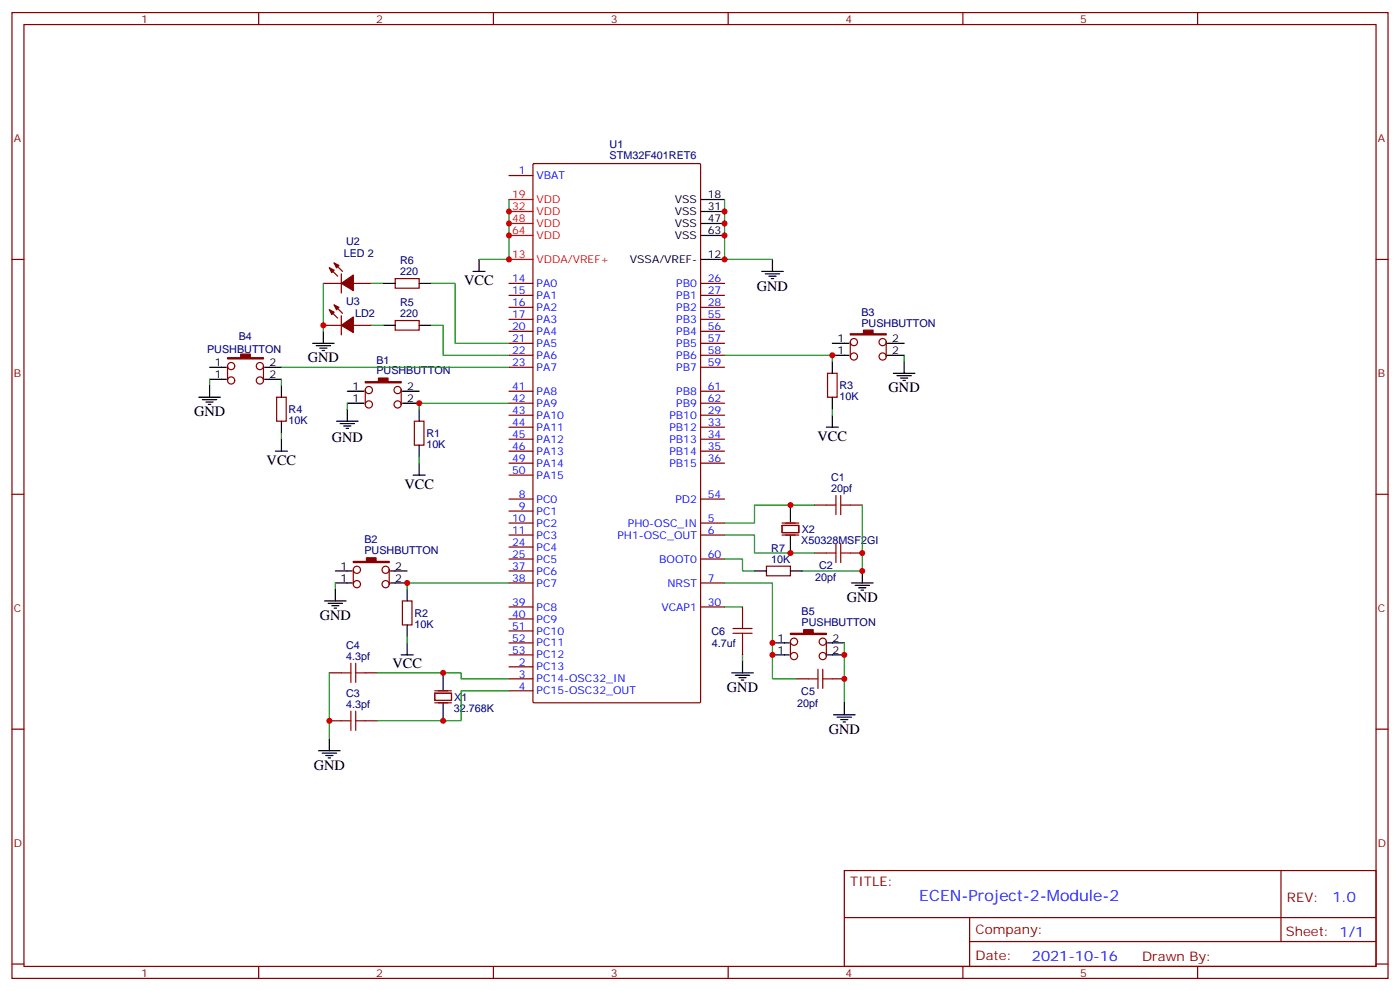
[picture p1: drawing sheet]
<svg xmlns="http://www.w3.org/2000/svg" width="412mm" height="292mm" viewBox="0 0 412 292" stroke-linecap="round" stroke-linejoin="round" font-family="sans-serif">
<g fill="none" stroke="#870000" stroke-width=".35">
<path d="M3.5 3.7h405.4v284.3h-405.4zM7.1 7.2h398.2v277.3h-398.2zM76.2 3.7v3.5M145.3 3.7v3.5M214.5 3.7v3.5M283.6 3.7v3.5M352.8 3.7v3.5M149.9 51.7h7.1M157 48.3l.3-.1h48.7l.3 .1 .1 158.3-.2 .3h-48.9l-.3-.2zM3.5 76.4h3.6M97 78.8l2.5 2.5M98.4 77.4l2.5 2.5"/>
<path d="M405.3 76.4h3.6M95.2 83.4h5.3M95.2 95.8h5.3M97 91.2l2.5 2.5M98.4 89.8l2.5 2.5M100.5 80.6v5.7M100.5 93v5.6M104.1 83.4h5.3M104.1 95.8h5.3M116.4 94.4h7.1v2.8h-7.1zM116.4 82h7.1v2.8h-7.1zM149.9 83.4h7.1"/>
<path d="M149.9 87h7.1M149.9 90.5h7.1M149.9 94h7.1M149.9 97.5h7.1M206.4 83.4h7M206.4 87h7M206.4 90.5h7M206.4 94h7M206.4 97.5h7M67 107.8v4.2M69.1 107.8a1.06 1.06 0 0 0-1.4-1 1.06 1.06 0 0 0-.3 1.8 1.06 1.06 0 0 0 1.7-.5v-.3M77.6 107.8a1.06 1.06 0 0 1-1.5 .9 1.06 1.06 0 0 1-.3-1.7 1.06 1.06 0 0 1 1.8 .4v4.6"/>
<path d="M81.5 116.9h2.8v7.1h-2.8zM107.6 114.8v4.3M118.2 114.8v4.3M149.9 101.1h7.1M149.9 104.6h7.1M149.9 108.1h7.1M149.9 115.2h7.1M149.9 118.7h7.1M206.4 101.1h7M206.4 104.6h7M206.4 108.1h7M206.4 115.2h7"/>
<path d="M206.4 118.7h7M243.8 109.9h2.8v7h-2.8zM250.5 100.7v4.3M261.1 100.7v4.3M122.1 124h2.8v7.1h-2.8zM149.9 122.2h7.1M149.9 125.8h7.1M149.9 129.3h7.1M149.9 132.8h7.1M149.9 136.3h7.1M149.9 139.9h7.1M206.4 122.2h7"/>
<path d="M206.4 125.8h7M206.4 129.3h7M206.4 132.8h7M206.4 136.3h7M3.5 145.5h3.6M149.9 146.9h7.1M149.9 150.5h7.1M149.9 154h7.1M149.9 157.5h7.1M206.4 146.9h7M206.4 154h7M206.4 157.5h7"/>
<path d="M230.4 154.7h4.9v2.1h-4.9zM230.4 154h4.9M230.4 157.5h4.9M239.9 148.7h3.5M250.5 148.7h3.5M405.3 145.5h3.6M104.1 167.7v4.3M114.7 167.7v4.3M118.5 176.9h2.9v7.1h-2.9zM149.9 161h7.1M149.9 164.6h7.1M149.9 168.1h7.1"/>
<path d="M149.9 171.6h7.1M149.9 178.7h7.1M206.4 164.6h7M206.4 171.6h7M206.4 178.7h7M218.7 178.7v3.5M225.8 166.7h7v2.8h-7zM239.9 162.8h3.5M250.5 162.8h3.5M97 198.1h3.5M107.6 198.1h3.5M149.9 196.3h7.1"/>
<path d="M149.9 199.8h7.1M149.9 182.2h7.1M149.9 185.7h7.1M149.9 189.3h7.1M149.9 192.8h7.1M218.7 189.3v3.5M232.8 188.9v4.2M234.6 199.8h3.5M243.4 188.9v4.2M245.2 199.8h3.5M3.5 214.7h3.6M97 212.2h3.5"/>
<path d="M107.6 212.2h3.5M149.9 203.4h7.1M405.3 214.7h3.6M248.7 256.3h156.6v28.2h-156.6zM377.3 256.3v20.9M248.7 270.1h156.5M285.6 277.2h119.6M285.6 270.1v14.2M3.5 283.8h3.6M76.2 284.5v3.5M145.3 284.5v3.5M214.5 284.5v3.5"/>
<path d="M283.6 284.5v3.5M352.8 284.5v3.5M405.3 283.8h3.6"/>
<circle cx="68.1" cy="112" r="1.06"/>
<circle cx="76.6" cy="112" r="1.06"/>
<circle cx="108.7" cy="114.8" r="1.06"/>
<circle cx="108.7" cy="119.1" r="1.06"/>
<circle cx="117.1" cy="114.8" r="1.06"/>
<circle cx="117.1" cy="119.1" r="1.06"/>
<circle cx="251.5" cy="100.7" r="1.06"/>
<circle cx="251.5" cy="105" r="1.06"/>
<circle cx="260" cy="105" r="1.06"/>
<circle cx="260" cy="100.7" r="1.06"/>
<circle cx="105.1" cy="167.7" r="1.06"/>
<circle cx="105.1" cy="172" r="1.06"/>
<circle cx="113.6" cy="167.7" r="1.06"/>
<circle cx="113.6" cy="172" r="1.06"/>
<circle cx="233.9" cy="188.9" r="1.06"/>
<circle cx="233.9" cy="193.1" r="1.06"/>
<circle cx="242.4" cy="193.1" r="1.06"/>
<circle cx="242.4" cy="188.9" r="1.06"/>
</g>
<g fill="none" stroke="#000" stroke-width=".35">
<path d="M206.4 58.7h7M139.3 79.9h3.6M141.1 76.4v3.5M206.4 76.4h7M206.4 62.3h7M206.4 65.8h7M206.4 69.3h7M224.4 79.9h6.3M227.5 76.4v3.5M95.2 97.5v3.6M112.9 95.8h3.5M112.9 83.4h3.5"/>
<path d="M123.5 95.8h3.5M123.5 83.4h3.5M225.4 80.6h4.3M226.5 81.3h2.1M227.2 82h.7M58.6 116.9h6.3M59.6 117.7h4.3M60.7 118.4h2.1M61.4 119.1h.7M61.7 108.1h5M61.7 111.7h5M61.7 113.4v3.5"/>
<path d="M78 108.1h4.9M78 111.7h4.9M82.9 113.4v3.5M92.1 101.1h6.3M93.1 101.8h4.3M94.2 102.5h2.1M94.9 103.2h.7M102.3 115.2h4.9M102.3 118.7h4.9M118.5 115.2h5M118.5 118.7h5M245.2 101.1h4.9"/>
<path d="M245.2 104.6h4.9M245.2 106.4v3.5M245.2 116.9v3.6M261.4 101.1h4.9M261.4 104.6h4.9M263.2 109.9h6.3M264.2 110.6h4.3M265.3 111.3h2.1M266 112h.7M266.3 106.4v3.5M81.1 132.8h3.6M82.9 124v3.5"/>
<path d="M82.9 129.3v3.5M99.1 124h6.4M100.2 124.7h4.2M101.2 125.4h2.2M102 126.1h.7M102.3 120.5v3.5M121.7 139.9h3.5M123.5 120.5v3.5M123.5 131.1v3.5M123.5 136.3v3.6M243.4 125.8h3.5M245.2 122.2v3.6"/>
<path d="M232.8 148.7v4.9M232.8 157.9v4.9M95.6 176.9h6.4M96.7 177.6h4.2M97.7 178.3h2.1M98.4 179h.7M98.8 168.1h4.9M98.8 171.6h4.9M98.8 173.4v3.5M115 168.1h4.9M115 171.6h4.9M119.9 173.4v3.5"/>
<path d="M222.2 168.1h3.6M232.8 168.1h3.6M250.8 171.6h6.4M251.9 172.3h4.2M252.9 173h2.2M253.6 173.7h.8M254 168.1v3.5M118.2 192.8h3.5M119.9 184v3.5M119.9 189.3v3.5M130.5 198.1v5.3M215.5 198.1h6.4"/>
<path d="M216.6 198.8h4.2M217.7 199.5h2.1M218.7 194.6v3.5M227.5 192.8h5M227.5 189.3h5M243.8 192.8h4.9M243.8 189.3h4.9M97 217.5v3.5M130.5 206.9v5.3M218.4 200.2h.7M245.5 210.4h6.4M246.6 211.1h4.2"/>
<path d="M247.6 211.8h2.2M248.4 212.5h.7M248.7 206.9v3.5M93.8 221h6.4M94.9 221.7h4.2M96 222.4h2.1M96.7 223.1h.7"/>
</g>
<path d="M149.9 58.7h7.1M149.9 76.4h7.1M149.9 62.3h7.1M149.9 65.8h7.1M149.9 69.3h7.1" fill="none" stroke="#f00" stroke-width=".35"/>
<g fill="#870000" stroke="#870000" stroke-width=".35">
<path d="M107.6 112.4h3.9v-1.1h2.8v1.1h3.9v.3h-10.6z"/>
<path d="M104.1 165.3h3.8v-1.1h2.9v1.1h3.9v.3h-10.6z"/>
<path d="M250.5 98.2h3.9v-1h2.8v1h3.9v.4h-10.6z"/>
<path d="M67 105.3h3.9v-1.1h2.8v1.1h3.9v.4h-10.6z"/>
<path d="M100.5 95.8l3.6-2.5v4.6z"/>
<path d="M98.4 89.8l1.4 .7-.7 .7z"/>
<path d="M97 91.2l1.4 .7-.7 .7z"/>
<path d="M100.5 83.4l3.6-2.4v4.5z"/>
<path d="M98.4 77.4l1.4 .7-.7 .7z"/>
<path d="M97 78.8l1.4 .8-.7 .7z"/>
<path d="M232.8 186.4h3.9v-1h2.8v1h3.9v.4h-10.6z"/>
</g>
<g fill="none" stroke="#008700" stroke-width=".35">
<path d="M149.9 58.7v17.7h-8.8M213.4 58.7v17.7h14.1M95.2 83.4v14.1M109.4 95.8h3.5M109.4 83.4h3.5M127 95.8h3.5v8.8h19.4M127 83.4h7.1v17.7h15.8M61.7 111.7v1.7M82.9 111.7v1.7M82.9 108.1h67M102.3 118.7v1.8M149.9 118.7h-26.4v1.8"/>
<path d="M213.4 104.6h31.8v1.8M266.3 104.6v1.8M82.9 127.5v1.8M123.5 134.6v1.7M245.2 120.5v1.7M213.4 157.5h8.8v5.3h17.7M239.9 148.7h-17.7v5.3h-8.8M254 148.7v19.4h-17.6M98.8 171.6v1.8M149.9 171.6h-30v1.8M213.4 171.6h14.1v28.2h7.1M213.4 164.6h5.3v3.5h3.5"/>
<path d="M213.4 178.7h5.3M97 198.1v19.4M111.1 198.1h24.7v1.7h14.1M119.9 187.5v1.8M218.7 192.8v1.8M248.7 189.3v17.6M149.9 203.4h-14.1v8.8h-24.7"/>
</g>
<path d="M128.1 204.1h4.9v2.1h-4.9zM128.1 206.9h4.9M128.1 203.4h4.9" fill="none" stroke="#871200" stroke-width=".35"/>
<g fill="none" stroke="#a10000" stroke-width=".35">
<path d="M243.4 148.7h2.8M246.2 145.9v5.6M246.2 160v5.6M247.6 148.7h2.9M247.6 145.9v5.6M247.6 160v5.6M243.4 162.8h2.8M247.6 162.8h2.9M100.5 198.1h2.9M103.4 195.3v5.6M104.8 195.3v5.6M104.8 198.1h2.8"/>
<path d="M215.9 186.4h5.6M215.9 185h5.6M218.7 182.2v2.8M218.7 186.4v2.9M238.1 199.8h2.8M240.9 197v5.7M242.4 199.8h2.8M242.4 197v5.7M100.5 212.2h2.9M103.4 209.4v5.6M104.8 212.2h2.8M104.8 209.4v5.6"/>
</g>
<g fill="#c00">
<circle cx="123.5" cy="118.7" r=".88"/>
<circle cx="119.9" cy="171.6" r=".88"/>
<circle cx="245.2" cy="104.6" r=".88"/>
<circle cx="95.3" cy="95.8" r=".88"/>
<circle cx="213.4" cy="76.4" r=".88"/>
<circle cx="213.4" cy="62.3" r=".88"/>
<circle cx="213.4" cy="65.8" r=".88"/>
<circle cx="213.4" cy="69.3" r=".88"/>
<circle cx="149.9" cy="76.4" r=".88"/>
<circle cx="149.9" cy="62.3" r=".88"/>
<circle cx="149.9" cy="65.8" r=".88"/>
<circle cx="149.9" cy="69.3" r=".88"/>
<circle cx="130.5" cy="198.1" r=".88"/>
<circle cx="130.5" cy="212.2" r=".88"/>
<circle cx="97" cy="212.2" r=".88"/>
<circle cx="232.8" cy="148.7" r=".88"/>
<circle cx="232.8" cy="162.8" r=".88"/>
<circle cx="254" cy="162.8" r=".88"/>
<circle cx="248.7" cy="192.8" r=".88"/>
<circle cx="248.7" cy="199.8" r=".88"/>
<circle cx="227.5" cy="192.8" r=".88"/>
<circle cx="227.5" cy="189.3" r=".88"/>
<circle cx="254" cy="168.1" r=".88"/>
</g>
<text font-size="4.6" fill="#00f" x="270.8" y="265.3">ECEN-Project-2-Module-2</text>
<g font-size="4.2">
<text x="136.8" y="83.9">VCC</text>
<text x="223" y="85.5">GND</text>
<text x="90.7" y="106.7">GND</text>
<text x="261.8" y="115.5">GND</text>
<text x="57.1" y="122.6">GND</text>
<text x="97.7" y="130.1">GND</text>
<text x="240.8" y="129.7">VCC</text>
<text x="78.5" y="136.8">VCC</text>
<text x="119.1" y="143.9">VCC</text>
<text x="249.4" y="177.3">GND</text>
<text x="94.2" y="182.6">GND</text>
<text x="115.6" y="196.8">VCC</text>
<text x="214.1" y="203.7">GND</text>
<text x="244.1" y="216.1">GND</text>
<text x="92.4" y="226.7">GND</text>
</g>
<g font-size="4.2" fill="#00f">
<text x="392.5" y="265.6">1.0</text>
<text x="304" y="282.9">2021-10-16</text>
</g>
<g font-size="3.9" fill="#800">
<text x="250.5" y="260.9">TITLE:</text>
<text x="379.1" y="265.6">REV:</text>
<text x="287.4" y="275.1">Company:</text>
<text x="378.7" y="275.7">Sheet: 1/1</text>
<text x="287.4" y="282.8">Date:</text>
<text x="336.4" y="282.8">Drawn By:</text>
</g>
<g font-size="3.2" fill="#800">
<text x="41.6" y="6.7">1</text>
<text x="110.8" y="6.7">2</text>
<text x="179.9" y="6.7">3</text>
<text x="249.1" y="6.7">4</text>
<text x="318.2" y="6.7">5</text>
<text x="4.1" y="41.8">A</text>
<text x="405.9" y="41.8">A</text>
<text x="4.1" y="110.9">B</text>
<text x="405.9" y="110.9">B</text>
<text x="4.1" y="180.1">C</text>
<text x="405.9" y="180.1">C</text>
<text x="4.1" y="249.2">D</text>
<text x="405.9" y="249.2">D</text>
<text x="41.6" y="287.5">1</text>
<text x="110.8" y="287.5">2</text>
<text x="179.9" y="287.5">3</text>
<text x="249.1" y="287.5">4</text>
<text x="318.2" y="287.5">5</text>
</g>
<g font-size="3.2" fill="#000080">
<text x="179.6" y="46.9">STM32F401RET6</text>
<text x="179.6" y="43.7">U1</text>
<text x="101.3" y="75.7">LED 2</text>
<text x="102" y="72.2">U2</text>
<text x="117.8" y="77.8">R6</text>
<text x="117.8" y="81">220</text>
<text x="102" y="89.9">U3</text>
<text x="104.6" y="93.4">LD2</text>
<text x="117.8" y="93.3">220</text>
<text x="117.8" y="90.2">R5</text>
<text x="253.7" y="93">B3</text>
<text x="70.3" y="100">B4</text>
<text x="253.7" y="96.1">PUSHBUTTON</text>
<text x="61" y="104">PUSHBUTTON</text>
<text x="110.9" y="107">B1</text>
<text x="110.9" y="110.2">PUSHBUTTON</text>
<text x="247.3" y="117.7">10K</text>
<text x="247.3" y="114.6">R3</text>
<text x="85" y="124.8">10K</text>
<text x="85" y="121.6">R4</text>
<text x="125.6" y="131.9">10K</text>
<text x="125.6" y="128.6">R1</text>
<text x="244.8" y="141.6">C1</text>
<text x="244.8" y="144.8">20pf</text>
<text x="107.3" y="160">B2</text>
<text x="236" y="160.1">X50328MSF2GI</text>
<text x="236.2" y="156.9">X2</text>
<text x="107.3" y="163.2">PUSHBUTTON</text>
<text x="227.2" y="165.6">10K</text>
<text x="227.2" y="162.5">R7</text>
<text x="241.3" y="167.4">C2</text>
<text x="240.1" y="171">20pf</text>
<text x="122.1" y="184.8">10K</text>
<text x="122.1" y="181.6">R2</text>
<text x="236.1" y="184.3">PUSHBUTTON</text>
<text x="236.1" y="181.1">B5</text>
<text x="102" y="191">C4</text>
<text x="209.6" y="186.9">C6</text>
<text x="209.7" y="190.4">4.7uf</text>
<text x="102" y="194.2">4.3pf</text>
<text x="102" y="208.3">4.3pf</text>
<text x="102" y="205.1">C3</text>
<text x="133.7" y="209.5">32.768K</text>
<text x="133.8" y="206.3">X1</text>
<text x="234.9" y="208">20pf</text>
<text x="236" y="204.5">C5</text>
</g>
<g font-size="3.2" fill="#00f">
<text x="152.9" y="51.3">1</text>
<text x="158" y="52.7">VBAT</text>
<text x="150.8" y="83.1">14</text>
<text x="208.5" y="83.1">26</text>
<text x="150.8" y="86.6">15</text>
<text x="158" y="84.5">PA0</text>
<text x="158" y="88">PA1</text>
<text x="199.2" y="84.5">PB0</text>
<text x="199.2" y="88">PB1</text>
<text x="208.5" y="86.6">27</text>
<text x="150.8" y="90.1">16</text>
<text x="150.8" y="93.7">17</text>
<text x="158" y="91.5">PA2</text>
<text x="158" y="95.1">PA3</text>
<text x="199.2" y="91.5">PB2</text>
<text x="199.2" y="95.1">PB3</text>
<text x="208.5" y="90.1">28</text>
<text x="208.5" y="93.7">55</text>
<text x="150.8" y="97.2">20</text>
<text x="150.8" y="100.7">21</text>
<text x="158" y="98.6">PA4</text>
<text x="199.2" y="98.6">PB4</text>
<text x="208.5" y="97.2">56</text>
<text x="208.5" y="100.7">57</text>
<text x="150.8" y="104.2">22</text>
<text x="150.8" y="107.8">23</text>
<text x="158" y="102.1">PA5</text>
<text x="158" y="105.7">PA6</text>
<text x="199.2" y="102.1">PB5</text>
<text x="199.2" y="105.7">PB6</text>
<text x="208.5" y="104.2">58</text>
<text x="208.5" y="107.8">59</text>
<text x="158" y="109.2">PA7</text>
<text x="199.2" y="109.2">PB7</text>
<text x="150.8" y="114.8">41</text>
<text x="150.8" y="118.4">42</text>
<text x="158" y="116.2">PA8</text>
<text x="158" y="119.8">PA9</text>
<text x="199.2" y="116.2">PB8</text>
<text x="199.2" y="119.8">PB9</text>
<text x="208.5" y="114.8">61</text>
<text x="208.5" y="118.4">62</text>
<text x="150.8" y="121.9">43</text>
<text x="150.8" y="125.4">44</text>
<text x="158" y="123.3">PA10</text>
<text x="197.2" y="123.3">PB10</text>
<text x="208.5" y="121.9">29</text>
<text x="208.5" y="125.4">33</text>
<text x="150.8" y="128.9">45</text>
<text x="158" y="126.8">PA11</text>
<text x="158" y="130.4">PA12</text>
<text x="197.2" y="126.8">PB12</text>
<text x="197.2" y="130.4">PB13</text>
<text x="208.5" y="128.9">34</text>
<text x="150.8" y="132.5">46</text>
<text x="150.8" y="136">49</text>
<text x="158" y="133.9">PA13</text>
<text x="158" y="137.4">PA14</text>
<text x="197.2" y="133.9">PB14</text>
<text x="197.2" y="137.4">PB15</text>
<text x="208.5" y="132.5">35</text>
<text x="208.5" y="136">36</text>
<text x="150.8" y="139.5">50</text>
<text x="158" y="140.9">PA15</text>
<text x="152.9" y="146.6">8</text>
<text x="158" y="148">PC0</text>
<text x="198.9" y="148">PD2</text>
<text x="208.5" y="146.6">54</text>
<text x="150.8" y="153.6">10</text>
<text x="152.9" y="150.1">9</text>
<text x="158" y="151.5">PC1</text>
<text x="158" y="155">PC2</text>
<text x="185" y="155">PH0-OSC_IN</text>
<text x="208.5" y="153.6">5</text>
<text x="150.8" y="157.2">11</text>
<text x="150.8" y="160.7">24</text>
<text x="158" y="158.6">PC3</text>
<text x="181.9" y="158.6">PH1-OSC_OUT</text>
<text x="208.5" y="157.2">6</text>
<text x="150.8" y="164.2">25</text>
<text x="150.8" y="167.7">37</text>
<text x="158" y="162.1">PC4</text>
<text x="158" y="165.6">PC5</text>
<text x="194.2" y="165.6">BOOT0</text>
<text x="208.5" y="164.2">60</text>
<text x="150.8" y="171.3">38</text>
<text x="158" y="169.2">PC6</text>
<text x="158" y="172.7">PC7</text>
<text x="196.6" y="172.7">NRST</text>
<text x="208.5" y="171.3">7</text>
<text x="150.8" y="178.3">39</text>
<text x="158" y="179.7">PC8</text>
<text x="194.8" y="179.7">VCAP1</text>
<text x="208.5" y="178.3">30</text>
<text x="150.8" y="181.9">40</text>
<text x="150.8" y="185.4">51</text>
<text x="158" y="183.3">PC9</text>
<text x="150.8" y="188.9">52</text>
<text x="158" y="186.8">PC10</text>
<text x="158" y="190.3">PC11</text>
<text x="150.8" y="192.4">53</text>
<text x="152.9" y="196">2</text>
<text x="158" y="197.4">PC13</text>
<text x="158" y="193.9">PC12</text>
<text x="152.9" y="199.5">3</text>
<text x="152.9" y="203">4</text>
<text x="158" y="200.9">PC14-OSC32_IN</text>
<text x="158" y="204.4">PC15-OSC32_OUT</text>
</g>
<g font-size="3.2" fill="#f00">
<text x="150.8" y="58.4">19</text>
<text x="158" y="59.8">VDD</text>
<text x="150.8" y="61.9">32</text>
<text x="150.8" y="65.4">48</text>
<text x="158" y="63.3">VDD</text>
<text x="150.8" y="69">64</text>
<text x="158" y="66.9">VDD</text>
<text x="158" y="70.4">VDD</text>
<text x="150.8" y="76">13</text>
<text x="158" y="77.4">VDDA/VREF+</text>
</g>
<g font-size="3.2">
<text x="198.8" y="59.8">VSS</text>
<text x="208.5" y="58.4">18</text>
<text x="198.8" y="63.3">VSS</text>
<text x="208.5" y="61.9">31</text>
<text x="208.5" y="65.4">47</text>
<text x="198.8" y="66.9">VSS</text>
<text x="198.8" y="70.4">VSS</text>
<text x="208.5" y="69">63</text>
<text x="185.6" y="77.4">VSSA/VREF-</text>
<text x="208.5" y="76">12</text>
<text x="246.7" y="100.7">1</text>
<text x="262.8" y="100.7">2</text>
<text x="63.2" y="107.8">1</text>
<text x="79.4" y="107.8">2</text>
<text x="246.7" y="104.2">1</text>
<text x="262.8" y="104.2">2</text>
<text x="63.2" y="111.3">1</text>
<text x="79.4" y="111.3">2</text>
<text x="103.8" y="114.8">1</text>
<text x="103.8" y="118.4">1</text>
<text x="119.9" y="114.8">2</text>
<text x="119.9" y="118.4">2</text>
<text x="100.3" y="167.7">1</text>
<text x="116.4" y="167.7">2</text>
<text x="100.3" y="171.3">1</text>
<text x="116.4" y="171.3">2</text>
<text x="229.1" y="188.9">1</text>
<text x="245.2" y="188.9">2</text>
<text x="229.1" y="192.4">1</text>
<text x="245.2" y="192.4">2</text>
</g>
</svg>
